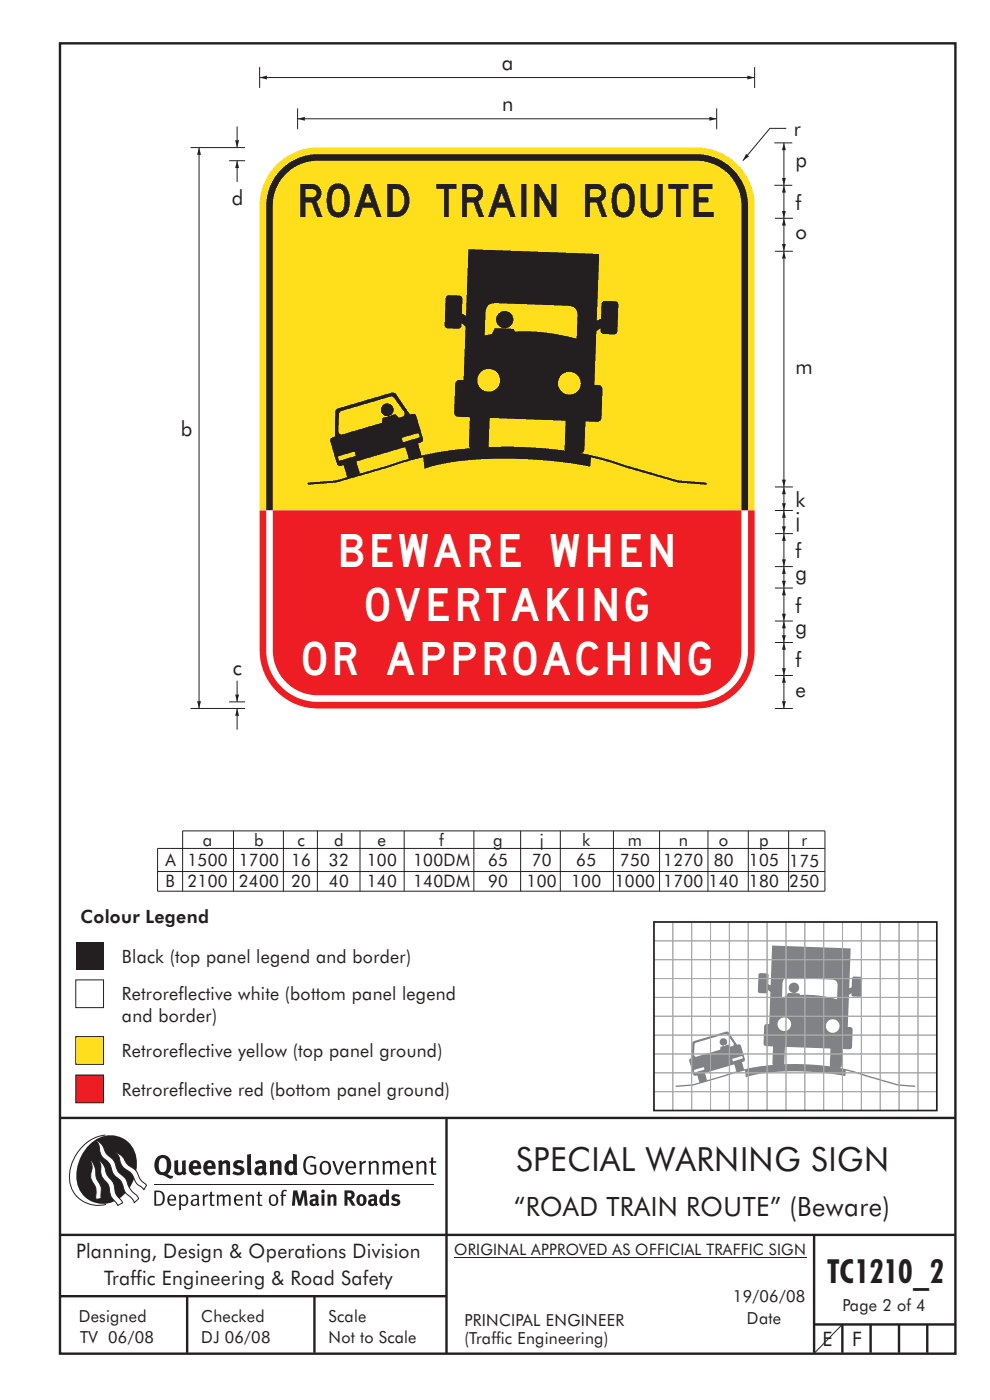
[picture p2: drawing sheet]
<svg xmlns="http://www.w3.org/2000/svg" width="210mm" height="297mm" viewBox="0 0 210 297" stroke-linecap="round" stroke-linejoin="round" font-family="sans-serif">
<path d="M12.7 9.2h190v278h-190zM12.7 237.2h190M94.7 237.1v50.1" fill="none" stroke="#231f20" stroke-width=".51"/>
<path d="M16.1 219.9h5.9v5.9h-5.9z" fill-rule="evenodd" fill="#ffdf1b" stroke="#231f20" stroke-width=".21"/>
<path d="M16.1 207.9h5.9v5.9h-5.9z" fill-rule="evenodd" fill="#fff" stroke="#231f20" stroke-width=".21"/>
<path d="M16.1 228.1h5.9v5.9h-5.9z" fill-rule="evenodd" fill="#ee1d23" stroke="#231f20" stroke-width=".21"/>
<path d="M16.1 199.9h5.9v5.9h-5.9z" fill-rule="evenodd" fill="#231f20"/>
<path d="M12.7 262h190M12.7 275h82M39.7 275v12M66.7 275v12M172.7 262v25M172.7 281h30M178.7 281v6M184.7 281v6M190.7 281v6M196.7 281v6" fill="none" stroke="#231f20" stroke-width=".51"/>
<path d="M96.3 266.7h74.7" fill="none" stroke="#231f20" stroke-width=".21"/>
<g fill="#231f20">
<path d="M64.9 245.6a1.61 1.61 0 0 1 2.1 0l-.2 .3a1.17 1.17 0 0 0-1.4-.2 1.17 1.17 0 0 0-.6 1.3 1.42 1.42 0 0 0 1.2 1.9l.7-.2v-1.2h-.8l-.1-.4h1.3v1.8a1.82 1.82 0 0 1-2.2 0 1.82 1.82 0 0 1-.6-2.1l.2-.7z" fill-rule="evenodd"/>
<path d="M68.2 246.5a1.77 1.77 0 0 0 .4 2.7 1.39 1.39 0 0 0 1.4-.5 1.39 1.39 0 0 0 .2-1.5 1.19 1.19 0 0 0-2-.7zM68.5 246.8a.83 .83 0 0 1 1 .1 .83 .83 0 0 1 .2 .9 .75 .75 0 0 1-.6 1.1 .75 .75 0 0 1-.8-.8v-1z" fill-rule="evenodd"/>
<path d="M70.5 246.4l.4-.1 .8 2.4 .8-2.3h.5l-1.1 2.8h-.4z" fill-rule="evenodd"/>
<path d="M73.6 246.7a1.74 1.74 0 0 0 .5 2.5h.9l.5-.3-.2-.3a.89 .89 0 0 1-1.1 .2 .89 .89 0 0 1-.4-1h1.7a1.15 1.15 0 0 0-.4-1.3 1.15 1.15 0 0 0-1.5 .2zM74 246.8a.67 .67 0 0 1 .8-.1 .67 .67 0 0 1 .3 .8h-1.3z" fill-rule="evenodd"/>
<path d="M76.2 246.4l.4-.1 .1 .4 .5-.4h.5l-.2 .5a.61 .61 0 0 0-.8 .6v1.8h-.4z" fill-rule="evenodd"/>
<path d="M78.1 246.4l.5-.1 .1 .4a.89 .89 0 0 1 .9-.4 .89 .89 0 0 1 .7 .7v2.2h-.4v-2.2l-.1-.2-.3-.1-.8 .4v2.1h-.4z" fill-rule="evenodd"/>
<path d="M81.1 246.4l.4-.1 .1 .4a.83 .83 0 0 1 .8-.4 .83 .83 0 0 1 .7 .5 .86 .86 0 0 1 .9-.5 .86 .86 0 0 1 .7 .7v2.2h-.4l-.1-2.3a.5 .5 0 0 0-.8 0l-.2 .2v2.1h-.5v-2.2l-.4-.3-.7 .4v2.1h-.4z" fill-rule="evenodd"/>
<path d="M85.7 246.7a1.74 1.74 0 0 0 .5 2.5h.9l.5-.3-.2-.3a.89 .89 0 0 1-1.1 .2 .89 .89 0 0 1-.4-1h1.7a1.15 1.15 0 0 0-.5-1.3 1.15 1.15 0 0 0-1.4 .2zM86 246.8a.67 .67 0 0 1 .9-.1 .67 .67 0 0 1 .3 .8h-1.3z" fill-rule="evenodd"/>
<path d="M88.3 246.4l.4-.1 .1 .4a.89 .89 0 0 1 .9-.4 .89 .89 0 0 1 .8 .7v2.2h-.5v-2.2l-.1-.2-.3-.1-.8 .4v2.1h-.4z" fill-rule="evenodd"/>
<path d="M91.5 245.6l.4-.1v.9h.7l-.2 .3h-.5v2.1l.1 .1h.5l.1 .3a.71 .71 0 0 1-1.2-.6v-1.9h-.3v-.3h.3z" fill-rule="evenodd"/>
<path d="M37 246.3l.8-.2v2a.46 .46 0 0 0 .2 .6 .46 .46 0 0 0 .6-.2v-2.2l.8-.2v2.4l.2 .5-.6 .4-.2-.3a1.03 1.03 0 0 1-1.2 .2 1.03 1.03 0 0 1-.6-1.1z" fill-rule="evenodd"/>
<path d="M40.4 246.6a1.64 1.64 0 0 0 0 2.2 1.64 1.64 0 0 0 2.3 .1l-.4-.4a.78 .78 0 0 1-.9 .3 .78 .78 0 0 1-.5-.8h1.8a1.37 1.37 0 0 0-.6-1.7 1.37 1.37 0 0 0-1.7 .3zM41.1 246.9a.48 .48 0 0 1 .6-.1 .48 .48 0 0 1 .2 .6h-1z" fill-rule="evenodd"/>
<path d="M43.5 246.6a1.65 1.65 0 0 0-.2 1.9 1.65 1.65 0 0 0 1.9 .8l.5-.4-.3-.4a.78 .78 0 0 1-.9 .3 .78 .78 0 0 1-.5-.8h1.8a1.37 1.37 0 0 0-.6-1.7 1.37 1.37 0 0 0-1.7 .3zM44.1 246.9a.48 .48 0 0 1 .6-.1 .48 .48 0 0 1 .2 .6h-.9z" fill-rule="evenodd"/>
<path d="M46.3 246.3l.7-.2 .1 .4a.95 .95 0 0 1 1-.3 .95 .95 0 0 1 .7 .8v2.3h-.8v-2.3l-.3-.2-.5 .3v2.2h-.8z" fill-rule="evenodd"/>
<path d="M49.7 246.5a1.73 1.73 0 0 1 2-.1l-.2 .5-.6-.2a.42 .42 0 0 0-.6 .3l.2 .3a1.23 1.23 0 0 1 1.4 1 1.47 1.47 0 0 1-2.3 .9l-.3-.2 .3-.6 .7 .3a.47 .47 0 0 0 .7-.3 .87 .87 0 0 0-1-.5l-.4-.2-.1-.4z" fill-rule="evenodd"/>
<path d="M54.1 246.6l.3 .5 .3-.1a.62 .62 0 0 1 .9 0l.1 .4a1.21 1.21 0 0 0-1.4 .3 1.21 1.21 0 0 0-.1 1.3 1.19 1.19 0 0 0 1.6 .1l.5 .3 .4-.5-.3-.3v-1.4a.96 .96 0 0 0-1.3-1zM55 248l.6-.1v.7a.43 .43 0 0 1-.6 .1 .43 .43 0 0 1 0-.7z" fill-rule="evenodd"/>
<path d="M57.2 246.3l.7-.2 .1 .4a.95 .95 0 0 1 1-.3 .95 .95 0 0 1 .7 .8v2.3h-.8v-2.3l-.2-.2-.6 .3v2.2h-.8z" fill-rule="evenodd"/>
<path d="M62.2 244.8v1.5a1.29 1.29 0 0 0-1.4 .2 1.29 1.29 0 0 0-.5 1.3 1.24 1.24 0 0 0 .6 1.3 1.24 1.24 0 0 0 1.4 0l.1 .2h.7l-.1-4.3zM61.5 246.9l.4-.1 .3 .2v1.5l-.3 .1a.48 .48 0 0 1-.6-.4 1.52 1.52 0 0 1 .2-1.3z" fill-rule="evenodd"/>
<path d="M52.4 245l.8-.2 .2 4.5h-.8l-.1-.2z" fill-rule="evenodd"/>
</g>
<path d="M22.4 240.8a9 9 0 0 0-7.4 10.9 6.2 6.2 0 0 0 7.5 3.8M32.7 251.4h59.4" fill="none" stroke="#231f20" stroke-width=".21"/>
<path d="M19.1 242.7a5.7 5.7 0 0 1 6.5-1.4 5.7 5.7 0 0 1 3.4 5.7 8.6 8.6 0 0 1-6.2 8.3 5.7 5.7 0 0 1-6.5-7 9.9 9.9 0 0 1 2.8-5.6z" fill-rule="evenodd" fill="#231f20"/>
<path d="M24.5 244.5a3.1 3.1 0 0 1 2.3 2.2l.7 .7a3.2 3.2 0 0 1 2 2.4l.4 .6 1.2 1.1-.6 .9-.2-.3a3.5 3.5 0 0 1-1.9-2.1 3.8 3.8 0 0 0-2.1-2.2 3.5 3.5 0 0 1-1-2.2zM20.4 241.9a3.4 3.4 0 0 1 1.9 2.5l.7 .8a3.3 3.3 0 0 1 1.7 2.6 4.4 4.4 0 0 0 1.7 2l.3 .3a6.1 6.1 0 0 0 2.5 3.7l.2 .5-.9 .9a6.1 6.1 0 0 0-1.9-2.2l-.4-.8a3.6 3.6 0 0 0-1.9-2.8l-.6-1a3.6 3.6 0 0 0-1.9-2.8 3.7 3.7 0 0 1-.8-2.4zM21 246.1a3.4 3.4 0 0 1 1.5 2.7l.6 1a3.8 3.8 0 0 1 1.4 3.1l.3 .7 1.2 1.6-1 .6-.5-.8a3.2 3.2 0 0 1-1.3-2.8 4.3 4.3 0 0 0-1.4-2.2 4.7 4.7 0 0 1-.5-2.9zM19.2 246.1a5.1 5.1 0 0 1 1.2 3.7l.3 .7a3.1 3.1 0 0 1 .7 3l.1 .8-1.1 .2-.1-.8a3.5 3.5 0 0 0-.9-3.3 3.6 3.6 0 0 1 .1-2.5z" fill-rule="evenodd" fill="#fff" stroke="#231f20" stroke-width=".21"/>
<g fill="#231f20">
<path d="M33.4 245.5a2.51 2.51 0 0 0 .4 3.7l.8 .1a2.78 2.78 0 0 0 2 .7l.2-.6h-.6l-.7-.3a2.56 2.56 0 0 0 0-3.8 1.83 1.83 0 0 0-2.1 .2zM34 245.9a.87 .87 0 0 1 1 0 .87 .87 0 0 1 .4 .9v.4a1.17 1.17 0 0 1-.9 1.5l-.3-.1a2.38 2.38 0 0 1-.2-2.7z" fill-rule="evenodd"/>
<path d="M33.1 252.9v2.6a1.12 1.12 0 0 0 1.2-.3 1.12 1.12 0 0 0 .2-1.2l-.1-.5-.3-.4zM32.7 252.6h1.1a1.67 1.67 0 0 1 1.2 1.6 1.67 1.67 0 0 1-1.3 1.6h-1zM36.1 253.9l-.2 .5h1.1a.55 .55 0 0 0-.3-.6 .55 .55 0 0 0-.6 .1zM35.8 253.7a.95 .95 0 0 1 1.2-.1 .95 .95 0 0 1 .4 1.1h-1.5a.72 .72 0 0 0 .4 .8 .72 .72 0 0 0 .9-.2l.1 .3a1.15 1.15 0 0 1-1.5 0 1.15 1.15 0 0 1-.2-1.5zM38.4 254.1v1.2a.7 .7 0 0 0 .9 .1 .7 .7 0 0 0 .2-.9 .61 .61 0 0 0-.4-.7 .61 .61 0 0 0-.7 .3zM38 253.5l.3-.1 .1 .4a.95 .95 0 0 1 1.2-.2 .95 .95 0 0 1 .3 1.2 .92 .92 0 0 1-.5 .9 .92 .92 0 0 1-1-.1v1.1l-.4 .1zM40.9 254.8a.5 .5 0 0 0 .2 .8 .5 .5 0 0 0 .7-.4v-.6zM40.5 253.7a1 1 0 0 1 1.7 .3v1.4l.2 .2-.2 .3-.3-.3a.78 .78 0 0 1-1.4-.1 .78 .78 0 0 1 .8-1.1h.5a.58 .58 0 0 0-.3-.7 .58 .58 0 0 0-.7 .2zM43 253.5l.3-.1 .1 .4 .3-.3 .5-.1-.2 .4a.52 .52 0 0 0-.6 .5v1.5h-.4zM44.6 252.9l.4-.1-.1 .7h.6l-.1 .3h-.5v1.5a.35 .35 0 0 0 .6 .3v.2a.57 .57 0 0 1-.6 .1 .57 .57 0 0 1-.3-.5v-1.6h-.3v-.3h.3zM45.9 253.5l.4-.1 .1 .4 .2-.2a.64 .64 0 0 1 1 .2 .7 .7 0 0 1 .8-.4 .7 .7 0 0 1 .5 .6v1.8h-.3v-1.7l-.3-.4-.7 .4v1.7h-.3v-1.6a.38 .38 0 0 0-.3-.5 .38 .38 0 0 0-.5 .2l-.1 .2v1.7h-.4zM50.2 253.9l-.2 .5h1.1a.55 .55 0 0 0-.2-.6 .55 .55 0 0 0-.7 .1zM49.9 253.7a.95 .95 0 0 1 1.2-.1 .95 .95 0 0 1 .4 1.1h-1.5a.72 .72 0 0 0 .4 .8 .72 .72 0 0 0 .9-.2l.1 .3a1.15 1.15 0 0 1-1.5 0 1.15 1.15 0 0 1-.2-1.5zM52.1 253.5l.3-.1 .1 .4a.72 .72 0 0 1 .8-.4 .72 .72 0 0 1 .6 .6v1.8h-.4v-1.6a.45 .45 0 0 0-.3-.5 .45 .45 0 0 0-.5 .2l-.2 .2v1.7h-.3zM54.7 252.9l.4-.1v.7h.6l-.1 .3h-.5v1.5a.35 .35 0 0 0 .5 .3v.2a.57 .57 0 0 1-.6 .1 .57 .57 0 0 1-.3-.5v-1.6h-.3v-.3h.3zM57.6 253.9l-.2 .7a.65 .65 0 0 0 .3 .8 .65 .65 0 0 0 .8-.2l.1-.1a.93 .93 0 0 0-.7-1.4zM57.3 253.7a1.12 1.12 0 0 1 1.4 0 1.12 1.12 0 0 1 .3 1.5 1.01 1.01 0 0 1-1.3 .6 1.01 1.01 0 0 1-.7-1.2zM59.9 252.6l.5-.2 .5 .2-.1 .2-.4-.1-.3 .2v.6h.6l-.1 .3h-.5v2h-.4v-2h-.2v-.3h.2zM62.2 252.6l-.3 3.2h.7l.1-2.3 .6 2.3h.6l.6-2.3 .1 2.3h.7l-.3-3.2h-.9l-.5 2.1-.5-2.1zM65.7 253.7l.3 .4a.51 .51 0 0 1 .5-.3 .51 .51 0 0 1 .4 .4v.1a.88 .88 0 0 0-1.1 .4 .88 .88 0 0 0 .2 1.1 .9 .9 0 0 0 1.1-.2l.3 .3 .4-.4-.2-.2v-1.1a.87 .87 0 0 0-.5-.8 .87 .87 0 0 0-1 .1zM66.4 254.8h.5v.5l-.1 .1h-.3l-.2-.1zM68.2 253.5v2.3h.6v-2.4zM68.1 252.8a.4 .4 0 0 0 .8 0 .4 .4 0 0 0-.8 0zM69.4 253.5l.1 2.3h.6v-1.7a.33 .33 0 0 1 .4-.2 .33 .33 0 0 1 .3 .4v1.5h.6v-1.7a.75 .75 0 0 0-.6-.7 .75 .75 0 0 0-.8 .3v-.3zM73.1 252.6v3.2h.6v-1.3l.3 .2 .7 1.1h.7l-.9-1.4a.94 .94 0 0 0 .7-1 .94 .94 0 0 0-.9-.8zM73.7 253.1a.51 .51 0 0 1 .8 .1 .51 .51 0 0 1-.2 .7l-.6 .1zM75.9 253.7a1.19 1.19 0 0 0-.1 1.7 1.19 1.19 0 0 0 1.8 0 1.19 1.19 0 0 0-.1-1.6 1.19 1.19 0 0 0-1.6-.1zM76.5 253.9l.2-.1a.99 .99 0 0 1 0 1.6 1.06 1.06 0 0 1-.2-1.5zM78.1 253.7l.3 .4a.51 .51 0 0 1 .5-.3 .51 .51 0 0 1 .5 .4v.1a.88 .88 0 0 0-1.2 .4 .88 .88 0 0 0 .2 1.1 .9 .9 0 0 0 1.1-.2l.3 .3 .4-.4-.2-.2v-1.1a.87 .87 0 0 0-.5-.8 .87 .87 0 0 0-1 .1zM78.9 254.8h.4v.5l-.1 .1h-.3l-.1-.1zM81.9 252.3v1.2a1.2 1.2 0 0 0-1.4 .6 1.2 1.2 0 0 0 .2 1.4l.5 .3 .8-.1v.1h.6l-.1-3.4zM81.4 253.9l.5 .1-.1 1.2a.46 .46 0 0 1-.5 0 .46 .46 0 0 1-.1-.5zM83.3 253.6a.79 .79 0 0 0-.1 .9 .79 .79 0 0 0 .9 .4 .33 .33 0 0 1 0 .5 .33 .33 0 0 1-.5 0l-.4-.3-.3 .5a1.15 1.15 0 0 0 1.2 .3 1.15 1.15 0 0 0 .8-1 1.49 1.49 0 0 0-1.2-.8 .4 .4 0 0 1 .3-.3 .4 .4 0 0 1 .4 .1l.2 .1 .2-.4a1.47 1.47 0 0 0-1.5 0z" fill-rule="evenodd"/>
</g>
<path d="M58.7 34.9a12.3 12.3 0 0 1 8.7-3.6h80.4a12.3 12.3 0 0 1 12.3 12.3v64.7h-105v-64.7a12.3 12.3 0 0 1 3.6-8.7z" fill-rule="evenodd" fill="#ffdf1b"/>
<path d="M59.7 35.9a10.9 10.9 0 0 1 7.7-3.2h80.4a10.9 10.9 0 0 1 10.9 10.9v64.7h-102.2v-64.7a10.9 10.9 0 0 1 3.2-7.7z" fill-rule="evenodd" fill="#231f20"/>
<path d="M61.1 36.5a9.5 9.5 0 0 1 6.3-2.4h80.4a9.5 9.5 0 0 1 9.5 9.5v64.7h-99.4v-64.7a9.5 9.5 0 0 1 3.2-7.1z" fill-rule="evenodd" fill="#ffdf1b"/>
<path d="M63.1 25.2h88.9" fill="none" stroke="#231f20" stroke-width=".21"/>
<g fill="#231f20">
<path d="M150.5 24.8l1.5 .4-1.5 .4z"/>
<path d="M63.1 25.2l1.6-.4v.8z"/>
</g>
<path d="M55.1 16.5h105" fill="none" stroke="#231f20" stroke-width=".21"/>
<g fill="#231f20">
<path d="M158.5 16l1.6 .5-1.6 .4z"/>
<path d="M55.1 16.5l1.5-.5v.9z"/>
</g>
<path d="M160.1 14.2v4.5M63.1 23v4.4M152 23v4.4M166.8 27.2h-3.5l-5.7 6.9" fill="none" stroke="#231f20" stroke-width=".21"/>
<path d="M158.3 32.6l.6 .6-1.3 .9z" fill="#231f20"/>
<path d="M55.1 108.3h105v29.7a12.3 12.3 0 0 1-12.3 12.3h-80.4a12.3 12.3 0 0 1-12.3-12.3z" fill-rule="evenodd" fill="#ee1d23"/>
<path d="M56.5 108.3h102.2v29.7a10.9 10.9 0 0 1-10.9 10.9h-80.4a10.9 10.9 0 0 1-10.9-10.9z" fill-rule="evenodd" fill="#fff"/>
<path d="M57.9 108.3h99.4v29.7a9.5 9.5 0 0 1-9.5 9.5h-80.4a9.5 9.5 0 0 1-9.5-9.5z" fill-rule="evenodd" fill="#ee1d23"/>
<path d="M55.1 14.2v4.5" fill="none" stroke="#231f20" stroke-width=".21"/>
<g fill="#231f20">
<path d="M89.8 96.8a68.7 68.7 0 0 1 21.6-1.7l8.2 .7 5.8 .9-.2 2.3a90.6 90.6 0 0 0-31.4-.6l-3.8 1.1z" fill-rule="evenodd"/>
<path d="M65.2 102.4l6.1-.5v.5l-6 .5zM71.3 102.2v.2zM71.2 101.9l11.4-3.2 .1 .4-11.3 3.3zM82.7 98.9v.2zM82.6 98.7l2.3-.8a60.7 60.7 0 0 1 10-2.3v.5a58.4 58.4 0 0 0-12.1 3zM94.9 95.6a107.2 107.2 0 0 1 12.7-.9v.5a104.9 104.9 0 0 0-12.7 .9zM107.6 94.7v.3zM107.6 94.7a107.2 107.2 0 0 1 12.7 .9l-.1 .5a104.9 104.9 0 0 0-12.6-.9zM120.3 95.6a59 59 0 0 1 12.3 3.1l-.2 .4-2.6-.9a60.9 60.9 0 0 0-9.6-2.1zM132.5 98.9l-.1 .2zM132.6 98.7l11.3 3.2-.1 .5-11.4-3.3zM143.9 102.2v.2zM143.9 101.9l6 .5v.5l-6-.5z" fill-rule="evenodd"/>
<path d="M118.4 81.3a2.4 2.4 0 0 1 4.8 0 2.4 2.4 0 0 1-4.8 0zM99.4 52.9l27.7 1-.5 14.1 .9-.4 .1-3.1a.71 .71 0 0 1 .7-.7l2.2 .1a.71 .71 0 0 1 .7 .7l-.2 5.7a.69 .69 0 0 1-.7 .7l-2.3-.1a.7 .7 0 0 1-.6-.7v-.6l-.9 .7-.4 11.4h.8a.93 .93 0 0 1 .9 .9l-.2 6a.94 .94 0 0 1-1 .9l-2.4-.1-.2 5.9a.84 .84 0 0 1-.9 .8h-2.5a.84 .84 0 0 1-.8-.9l.2-5.9-14.8-.6h-1.3l-.2 5.9a.84 .84 0 0 1-.9 .8l-2.5-.1a.83 .83 0 0 1-.8-.8l.2-6-2.5-.1a.95 .95 0 0 1-.9-.9l.2-6a.93 .93 0 0 1 1-.9h.8l.5-11.3-.9-.7v.5a.71 .71 0 0 1-.7 .7l-2.2-.1a.7 .7 0 0 1-.7-.8l.2-5.6a.7 .7 0 0 1 .7-.7l2.2 .1a.7 .7 0 0 1 .7 .7l-.1 3.1 .8 .5zM105.2 67.8a1.85 1.85 0 0 1 3.7 0 1.85 1.85 0 0 1-3.7 0zM103.5 64.9l-.5 1.2-.2 5 1.6-.2 .6-1.3 4 .2 .2 .5a40.8 40.8 0 0 1 13.1 1.6l.2-4.9a1.91 1.91 0 0 0-2.3-2.1l-14.8-.6a2.39 2.39 0 0 0-1.9 .6zM101.3 80.7a2.4 2.4 0 0 0 4.8 0 2.4 2.4 0 0 0-4.8 0z" fill-rule="evenodd"/>
<path d="M80.8 86.9a1.35 1.35 0 0 1 2.7 0 1.35 1.35 0 0 1-2.7 0zM72.1 87.4l.3-.2 10.6-3.1 .6 .3 2.2 3.3-.2 .6-1 .3-.7-.8-2.8 .9-.1 1-8.6 2.5-.4-.2-.2-.4 .1-3.8zM71.8 96.9l3.2-1 .2 .1 .2 .6-.1 .2-3.2 .9-.2-.1zM85.3 92.9l3.4-1 .3 .7-.2 .2-3.2 1-.2-.2zM71.3 86.9l-.2 .4-.1 5.3-.5 .2a.69 .69 0 0 0-.5 .8l1.4 4.8a.71 .71 0 0 0 .9 .5l.6-.2 .7 2.4 .4 .2 2-.6 .3-.1v-.3l-.7-2.4 10.4-3 .8 2.5 .3 .1 2-.6 .2-.2 .1-.3-.7-2.3 .6-.2a.7 .7 0 0 0 .4-.9l-1.4-4.7a.71 .71 0 0 0-.9-.5l-.4 .1-3-4.3-.6-.3-11.6 3.3z" fill-rule="evenodd"/>
<circle cx="82.1" cy="86.9" r="1.33"/>
</g>
<path d="M166.3 143.3v7" fill="none" stroke="#231f20" stroke-width=".21"/>
<g fill="#231f20">
<path d="M165.9 148.8h.8l-.4 1.5z"/>
<path d="M166.3 143.3l.4 1.6h-.8z"/>
</g>
<path d="M166.3 136.3v7" fill="none" stroke="#231f20" stroke-width=".21"/>
<g fill="#231f20">
<path d="M165.9 141.8h.8l-.4 1.5z"/>
<path d="M166.3 136.3l.4 1.6h-.8z"/>
</g>
<path d="M166.3 124.8v7" fill="none" stroke="#231f20" stroke-width=".21"/>
<g fill="#231f20">
<path d="M165.9 130.2h.8l-.4 1.6z"/>
<path d="M166.3 124.8l.4 1.5h-.8z"/>
</g>
<path d="M166.3 113.2v7" fill="none" stroke="#231f20" stroke-width=".21"/>
<g fill="#231f20">
<path d="M165.9 118.7h.8l-.4 1.5z"/>
<path d="M166.3 113.2l.4 1.6h-.8z"/>
</g>
<path d="M166.3 39.3v7" fill="none" stroke="#231f20" stroke-width=".21"/>
<g fill="#231f20">
<path d="M165.9 44.8h.8l-.4 1.5z"/>
<path d="M166.3 39.3l.4 1.6h-.8z"/>
</g>
<path d="M166.3 53.3v50" fill="none" stroke="#231f20" stroke-width=".21"/>
<g fill="#231f20">
<path d="M165.9 101.8h.8l-.4 1.5z"/>
<path d="M166.3 53.3l.4 1.6h-.8z"/>
</g>
<path d="M166.3 131.8v4.5" fill="none" stroke="#231f20" stroke-width=".21"/>
<g fill="#231f20">
<path d="M165.9 134.8h.8l-.4 1.5z"/>
<path d="M166.3 131.8l.4 1.5h-.8z"/>
</g>
<path d="M166.3 120.2v4.6" fill="none" stroke="#231f20" stroke-width=".21"/>
<g fill="#231f20">
<path d="M165.9 123.2h.8l-.4 1.6z"/>
<path d="M166.3 120.2l.4 1.6h-.8z"/>
</g>
<path d="M166.3 108.3v4.9" fill="none" stroke="#231f20" stroke-width=".21"/>
<g fill="#231f20">
<path d="M165.9 111.7h.8l-.4 1.5z"/>
<path d="M166.3 108.3l.4 1.6h-.8z"/>
</g>
<path d="M166.3 103.3v5" fill="none" stroke="#231f20" stroke-width=".21"/>
<g fill="#231f20">
<path d="M165.9 106.8h.8l-.4 1.5z"/>
<path d="M166.3 103.3l.4 1.6h-.8z"/>
</g>
<path d="M164.3 30.3h3.8M164.4 53.3h3.8M164.4 46.3h3.8M166.3 46.3v7M164.4 113.2h3.8M164.4 108.3h3.8M164.4 103.3h3.8M164.4 131.8h3.8M164.4 120.2h3.8M164.4 136.3h3.8M164.4 124.8h3.8M164.4 143.3h3.8" fill="none" stroke="#231f20" stroke-width=".21"/>
<g fill="#231f20">
<path d="M165.9 51.8h.8l-.4 1.5z"/>
<path d="M166.3 46.3l.4 1.6h-.8z"/>
</g>
<path d="M166.3 30.3v9" fill="none" stroke="#231f20" stroke-width=".21"/>
<g fill="#231f20">
<path d="M165.9 37.8h.8l-.4 1.5z"/>
<path d="M166.3 30.3l.4 1.6h-.8z"/>
</g>
<path d="M40.4 31.3h11.6M42.2 31.3v119M48.6 34.1h3.4M164.3 39.3h3.8M40.4 150.3h11.6M48.6 148.9h3.4M164.4 150.3h3.8" fill="none" stroke="#231f20" stroke-width=".21"/>
<g fill="#231f20">
<path d="M41.8 148.8h.8l-.4 1.5z"/>
<path d="M42.2 31.3l.4 1.6h-.8z"/>
</g>
<path d="M50.3 144.4v4.5" fill="none" stroke="#231f20" stroke-width=".21"/>
<path d="M49.9 147.4h.8l-.4 1.5z" fill="#231f20"/>
<path d="M50.3 26.8v4.5" fill="none" stroke="#231f20" stroke-width=".21"/>
<path d="M49.9 29.8h.8l-.4 1.5z" fill="#231f20"/>
<path d="M50.3 150.3v4.5" fill="none" stroke="#231f20" stroke-width=".21"/>
<path d="M50.3 150.3l.4 1.6h-.8z" fill="#231f20"/>
<path d="M50.3 34.1v4.5" fill="none" stroke="#231f20" stroke-width=".21"/>
<path d="M50.3 34.1l.4 1.6h-.8z" fill="#231f20"/>
<g fill="#808285">
<path d="M158 227a48.9 48.9 0 0 1 17.3-.7l4.1 .6-.1 1.4a51.9 51.9 0 0 0-20-.1l-1.1 .4z" fill-rule="evenodd"/>
<path d="M143.3 230.3l3.6-.2 .1 .2-3.7 .3zM146.9 230.2l.1 .1zM146.9 230.1l6.8-2 .1 .3-6.8 1.9zM153.8 228.2v.2zM153.7 228.1l3.5-1.1 3.9-.7v.3l-3.6 .7-3.7 1.1zM161.1 226.3l3.3-.4 4.3-.2v.3l-3.8 .2-3.8 .4zM168.7 225.7v.2zM168.7 225.7l4.4 .2 3.2 .4v.3l-3.7-.4-3.9-.2zM176.3 226.3l3.8 .7 3.6 1.1-.1 .3-3.6-1.1-3.7-.7zM183.7 228.2l-.1 .2zM183.7 228.1l6.8 2v.2l-6.9-1.9zM190.5 230.2v.1zM190.5 230.1l3.6 .2v.3l-3.6-.3z" fill-rule="evenodd"/>
<path d="M175.2 217.7a1.45 1.45 0 0 1 2.9 0 1.45 1.45 0 0 1-2.9 0zM163.8 200.6l16.7 .6-.4 8.5 .6-.2v-1.9l.2-.3 1.7-.1 .3 .5-.2 3.6-.3 .2-1.5-.1-.3-.2v-.5l-.5 .4-.3 6.8h.5a.56 .56 0 0 1 .6 .6l-.2 3.6a.56 .56 0 0 1-.6 .5h-1.4l-.1 3.6-.2 .3-.3 .1-1.6-.1-.4-.2 .1-3.8-9.7-.4-.1 3.6-.2 .3-.3 .1h-1.6l-.4-.2 .1-3.9h-1.5a.57 .57 0 0 1-.5-.6l.1-3.6a.56 .56 0 0 1 .6-.5h.5l.2-6.8-.5-.5v.5l-.3 .2h-1.5l-.3-.2 .1-3.7 .4-.3 1.6 .1 .1 .3v1.9l.5 .3zM167.3 209.6a1.1 1.1 0 0 1 2.2 0 1.1 1.1 0 0 1-2.2 0zM166.3 207.8l-.3 .7-.1 3.1 .9-.2 .4-.7h2.4l.1 .4h1a25.5 25.5 0 0 1 6.9 .9l.1-3.2-.2-.5-.4-.3-9.8-.5-.6 .1zM164.9 217.3a1.45 1.45 0 0 0 2.9 0 1.45 1.45 0 0 0-2.9 0z" fill-rule="evenodd"/>
<path d="M152.7 221.1a.8 .8 0 0 1 1.6 0 .8 .8 0 0 1-1.6 0zM147.4 221.3l6.6-1.9 .3 .1 1.4 2-.2 .4-.6 .2-.4-.5-1.7 .5v.6l-5.2 1.5-.4-.4zM147.2 227l2-.6 .2 .4-2 .7zM155.4 224.7l2-.6 .2 .4-2 .7zM147 221l-.2 .3v3.2l-.5 .2-.1 .3 .9 3 .3 .2 .5-.1 .5 1.6 1.5-.5-.4-1.6 6.3-1.8 .5 1.6 1.5-.5-.4-1.6 .5-.1 .1-.4-.8-3-.3-.2-.5 .1-1.9-2.8h-.5z" fill-rule="evenodd"/>
</g>
<g fill="none" stroke="#a8a9ad" stroke-width=".21">
<path d="M138.7 195.6h4v4h-4zM138.7 199.6h4v4h-4zM142.7 195.6h4v4h-4zM142.7 199.6h4v4h-4zM146.7 195.6h4v4h-4zM146.7 199.6h4v4h-4zM150.7 195.6h4v4h-4zM150.7 199.6h4v4h-4zM154.7 195.6h4v4h-4zM154.7 199.6h4v4h-4zM158.7 195.6h4v4h-4zM158.7 199.6h4v4h-4z"/>
<path d="M162.7 195.6h4v4h-4zM162.7 199.6h4v4h-4zM166.7 195.6h4v4h-4zM166.7 199.6h4v4h-4zM170.7 195.6h4v4h-4zM170.7 199.6h4v4h-4zM174.7 195.6h4v4h-4zM174.7 199.6h4v4h-4zM178.7 195.6h4v4h-4zM178.7 199.6h4v4h-4zM182.7 195.6h4v4h-4zM182.7 199.6h4v4h-4z"/>
<path d="M186.7 195.6h4v4h-4zM186.7 199.6h4v4h-4zM190.7 195.6h4v4h-4zM190.7 199.6h4v4h-4zM194.7 195.6h4v4h-4zM194.7 199.6h4v4h-4zM138.7 203.6h4v4h-4zM138.7 207.6h4v4h-4zM138.7 211.6h4v4h-4zM138.7 215.6h4v4h-4zM138.7 219.6h4v4h-4zM142.7 203.6h4v4h-4z"/>
<path d="M142.7 207.6h4v4h-4zM142.7 211.6h4v4h-4zM142.7 215.6h4v4h-4zM142.7 219.6h4v4h-4zM146.7 203.6h4v4h-4zM146.7 207.6h4v4h-4zM146.7 211.6h4v4h-4zM146.7 215.6h4v4h-4zM146.7 219.6h4v4h-4zM150.7 203.6h4v4h-4zM150.7 207.6h4v4h-4zM150.7 211.6h4v4h-4z"/>
<path d="M150.7 215.6h4v4h-4zM150.7 219.6h4v4h-4zM154.7 203.6h4v4h-4zM154.7 207.6h4v4h-4zM154.7 211.6h4v4h-4zM154.7 215.6h4v4h-4zM154.7 219.6h4v4h-4zM158.7 203.6h4v4h-4zM158.7 207.6h4v4h-4zM158.7 211.6h4v4h-4zM158.7 215.6h4v4h-4zM158.7 219.6h4v4h-4z"/>
<path d="M162.7 203.6h4v4h-4zM162.7 207.6h4v4h-4zM162.7 211.6h4v4h-4zM162.7 215.6h4v4h-4zM162.7 219.6h4v4h-4zM166.7 203.6h4v4h-4zM166.7 207.6h4v4h-4zM166.7 211.6h4v4h-4zM166.7 215.6h4v4h-4zM166.7 219.6h4v4h-4zM170.7 203.6h4v4h-4zM170.7 207.6h4v4h-4z"/>
<path d="M170.7 211.6h4v4h-4zM170.7 215.6h4v4h-4zM170.7 219.6h4v4h-4zM174.7 203.6h4v4h-4zM174.7 207.6h4v4h-4zM174.7 211.6h4v4h-4zM174.7 215.6h4v4h-4zM174.7 219.6h4v4h-4zM178.7 203.6h4v4h-4zM178.7 207.6h4v4h-4zM178.7 211.6h4v4h-4zM178.7 215.6h4v4h-4z"/>
<path d="M178.7 219.6h4v4h-4zM182.7 203.6h4v4h-4zM182.7 207.6h4v4h-4zM182.7 211.6h4v4h-4zM182.7 215.6h4v4h-4zM182.7 219.6h4v4h-4zM186.7 203.6h4v4h-4zM186.7 207.6h4v4h-4zM186.7 211.6h4v4h-4zM186.7 215.6h4v4h-4zM186.7 219.6h4v4h-4zM190.7 203.6h4v4h-4z"/>
<path d="M190.7 207.6h4v4h-4zM190.7 211.6h4v4h-4zM190.7 215.6h4v4h-4zM190.7 219.6h4v4h-4zM194.7 203.6h4v4h-4zM194.7 207.6h4v4h-4zM194.7 211.6h4v4h-4zM194.7 215.6h4v4h-4zM194.7 219.6h4v4h-4zM138.7 223.6h4v4h-4zM138.7 227.6h4v4h-4zM138.7 231.6h4v4h-4z"/>
<path d="M142.7 223.6h4v4h-4zM142.7 227.6h4v4h-4zM142.7 231.6h4v4h-4zM146.7 223.6h4v4h-4zM146.7 227.6h4v4h-4zM146.7 231.6h4v4h-4zM150.7 223.6h4v4h-4zM150.7 227.6h4v4h-4zM150.7 231.6h4v4h-4zM154.7 223.6h4v4h-4zM154.7 227.6h4v4h-4zM154.7 231.6h4v4h-4z"/>
<path d="M158.7 223.6h4v4h-4zM158.7 227.6h4v4h-4zM158.7 231.6h4v4h-4zM162.7 223.6h4v4h-4zM162.7 227.6h4v4h-4zM162.7 231.6h4v4h-4zM166.7 223.6h4v4h-4zM166.7 227.6h4v4h-4zM166.7 231.6h4v4h-4zM170.7 223.6h4v4h-4zM170.7 227.6h4v4h-4zM170.7 231.6h4v4h-4z"/>
<path d="M174.7 223.6h4v4h-4zM174.7 227.6h4v4h-4zM174.7 231.6h4v4h-4zM178.7 223.6h4v4h-4zM178.7 227.6h4v4h-4zM178.7 231.6h4v4h-4zM182.7 223.6h4v4h-4zM182.7 227.6h4v4h-4zM182.7 231.6h4v4h-4zM186.7 223.6h4v4h-4zM186.7 227.6h4v4h-4zM186.7 231.6h4v4h-4z"/>
<path d="M190.7 223.6h4v4h-4zM190.7 227.6h4v4h-4zM190.7 231.6h4v4h-4zM194.7 223.6h4v4h-4zM194.7 227.6h4v4h-4zM194.7 231.6h4v4h-4z"/>
</g>
<path d="M138.7 195.6h60v40h-60z" fill="none" stroke="#231f20" stroke-width=".35"/>
<g fill="none" stroke="#231f20" stroke-width=".21">
<path d="M49.5 176.3v12.8M60.1 176.3v12.8M67.3 176.3v12.8M76.4 176.3v12.8M85.7 176.3v12.8M100.5 176.3v12.8M110.4 176.3v12.8M118.9 176.3v12.8M130.1 176.3v12.8M139.9 176.3v12.8M150.2 176.3v12.8M158.7 176.3v12.8"/>
<path d="M167.3 176.3v12.8M33.4 184.9h141.6M175 180h-141.6v9.1h141.6v-12.8h-136.3v12.8M178.7 281l-5.9 6"/>
</g>
<g font-size="7.1" fill="#231f20">
<text x="109.5" y="248.5">SPECIAL WARNING SIGN</text>
<text x="175.5" y="272.1">TC1210_2</text>
</g>
<text font-size="7" fill="#231f20" x="63.7" y="46">ROAD TRAIN ROUTE</text>
<g font-size="7" fill="#fff">
<text x="72.4" y="120.2">BEWARE WHEN</text>
<text x="77.7" y="131.8">OVERTAKING</text>
<text x="64.3" y="143.3">OR APPROACHING</text>
</g>
<text font-size="5.6" fill="#231f20" x="109.1" y="258">“ROAD TRAIN ROUTE” (Beware)</text>
<g font-size="4.4" fill="#231f20">
<text x="106.5" y="14.8">a</text>
<text x="106.5" y="23.6">n</text>
<text x="168.4" y="28.8">r</text>
<text x="168.7" y="35.4">p</text>
<text x="49.2" y="43.4">d</text>
<text x="168.7" y="44.5">f</text>
<text x="168.7" y="50.8">o</text>
<text x="168.7" y="79.3">m</text>
<text x="38.4" y="92.5">b</text>
<text x="168.7" y="107.5">k</text>
<text x="168.7" y="111.9">j</text>
<text x="168.7" y="118.4">f</text>
<text x="168.7" y="123">g</text>
<text x="168.7" y="130">f</text>
<text x="168.7" y="134.6">g</text>
<text x="49.4" y="143.2">c</text>
<text x="168.7" y="141.5">f</text>
<text x="168.7" y="147.8">e</text>
</g>
<g font-size="4.2" fill="#231f20">
<text x="16.1" y="267">Planning, Design &amp; Operations Division</text>
<text x="22.1" y="272.6">Traffic Engineering &amp; Road Safety</text>
<text x="174.5" y="285.5">E</text>
<text x="180.8" y="285.5">F</text>
</g>
<g font-size="3.9" fill="#231f20">
<text x="17.1" y="195.7">Colour Legend</text>
<text x="25.9" y="204.2">Black (top panel legend and border)</text>
<text x="25.9" y="212.3">Retroreflective white (bottom panel legend</text>
<text x="25.9" y="216.9">and border)</text>
<text x="25.9" y="224.3">Retroreflective yellow (top panel ground)</text>
<text x="25.9" y="232.4">Retroreflective red (bottom panel ground)</text>
</g>
<g font-size="3.6" fill="#231f20">
<text x="43" y="179.4">a</text>
<text x="53.9" y="179.4">b</text>
<text x="63.1" y="179.4">c</text>
<text x="70.9" y="179.4">d</text>
<text x="80.1" y="179.4">e</text>
<text x="93.2" y="179.4">f</text>
<text x="104.6" y="179.4">g</text>
<text x="114.5" y="179.4">j</text>
<text x="123.5" y="179.4">k</text>
<text x="133.2" y="179.4">m</text>
<text x="144" y="179.4">n</text>
<text x="152.5" y="179.4">o</text>
<text x="161.1" y="179.4">p</text>
<text x="170" y="179.5">r</text>
<text x="35.1" y="183.7">A</text>
<text x="39.8" y="183.8">1500</text>
<text x="50.6" y="183.8">1700</text>
<text x="61.8" y="183.8">16</text>
<text x="69.8" y="183.8">32</text>
<text x="77.8" y="183.8">100</text>
<text x="87.6" y="183.8">100DM</text>
<text x="103.5" y="183.8">65</text>
<text x="112.8" y="183.8">70</text>
<text x="122.2" y="183.8">65</text>
<text x="131.5" y="183.8">750</text>
<text x="140.7" y="183.8">1270</text>
<text x="151.4" y="183.8">80</text>
<text x="158.9" y="183.8">105</text>
<text x="167.4" y="183.9">175</text>
<text x="35.1" y="188.1">B</text>
<text x="39.8" y="188.2">2100</text>
<text x="50.6" y="188.2">2400</text>
<text x="61.8" y="188.2">20</text>
<text x="69.8" y="188.2">40</text>
<text x="77.8" y="188.2">140</text>
<text x="87.6" y="188.2">140DM</text>
<text x="103.5" y="188.2">90</text>
<text x="111.7" y="188.2">100</text>
<text x="121.1" y="188.2">100</text>
<text x="130.4" y="188.2">1000</text>
<text x="140.7" y="188.2">1700</text>
<text x="150.3" y="188.2">140</text>
<text x="158.9" y="188.2">180</text>
<text x="167.4" y="188.3">250</text>
</g>
<g font-size="3.5" fill="#231f20">
<text x="16.7" y="280.4">Designed</text>
<text x="42.7" y="280.4">Checked</text>
<text x="69.7" y="280.4">Scale</text>
<text x="98.5" y="281.4">PRINCIPAL ENGINEER</text>
<text x="155.5" y="276.3">19/06/08</text>
<text x="158.5" y="281">Date</text>
<text x="178.7" y="278.1">Page 2 of 4</text>
<text x="17" y="284.8">TV 06/08</text>
<text x="42.7" y="284.8">DJ 06/08</text>
<text x="69.7" y="285">Not to Scale</text>
<text x="98.5" y="285.1">(Traffic Engineering)</text>
</g>
<text font-size="3.4" fill="#231f20" x="96.3" y="266.3">ORIGINAL APPROVED AS OFFICIAL TRAFFIC SIGN</text>
</svg>
